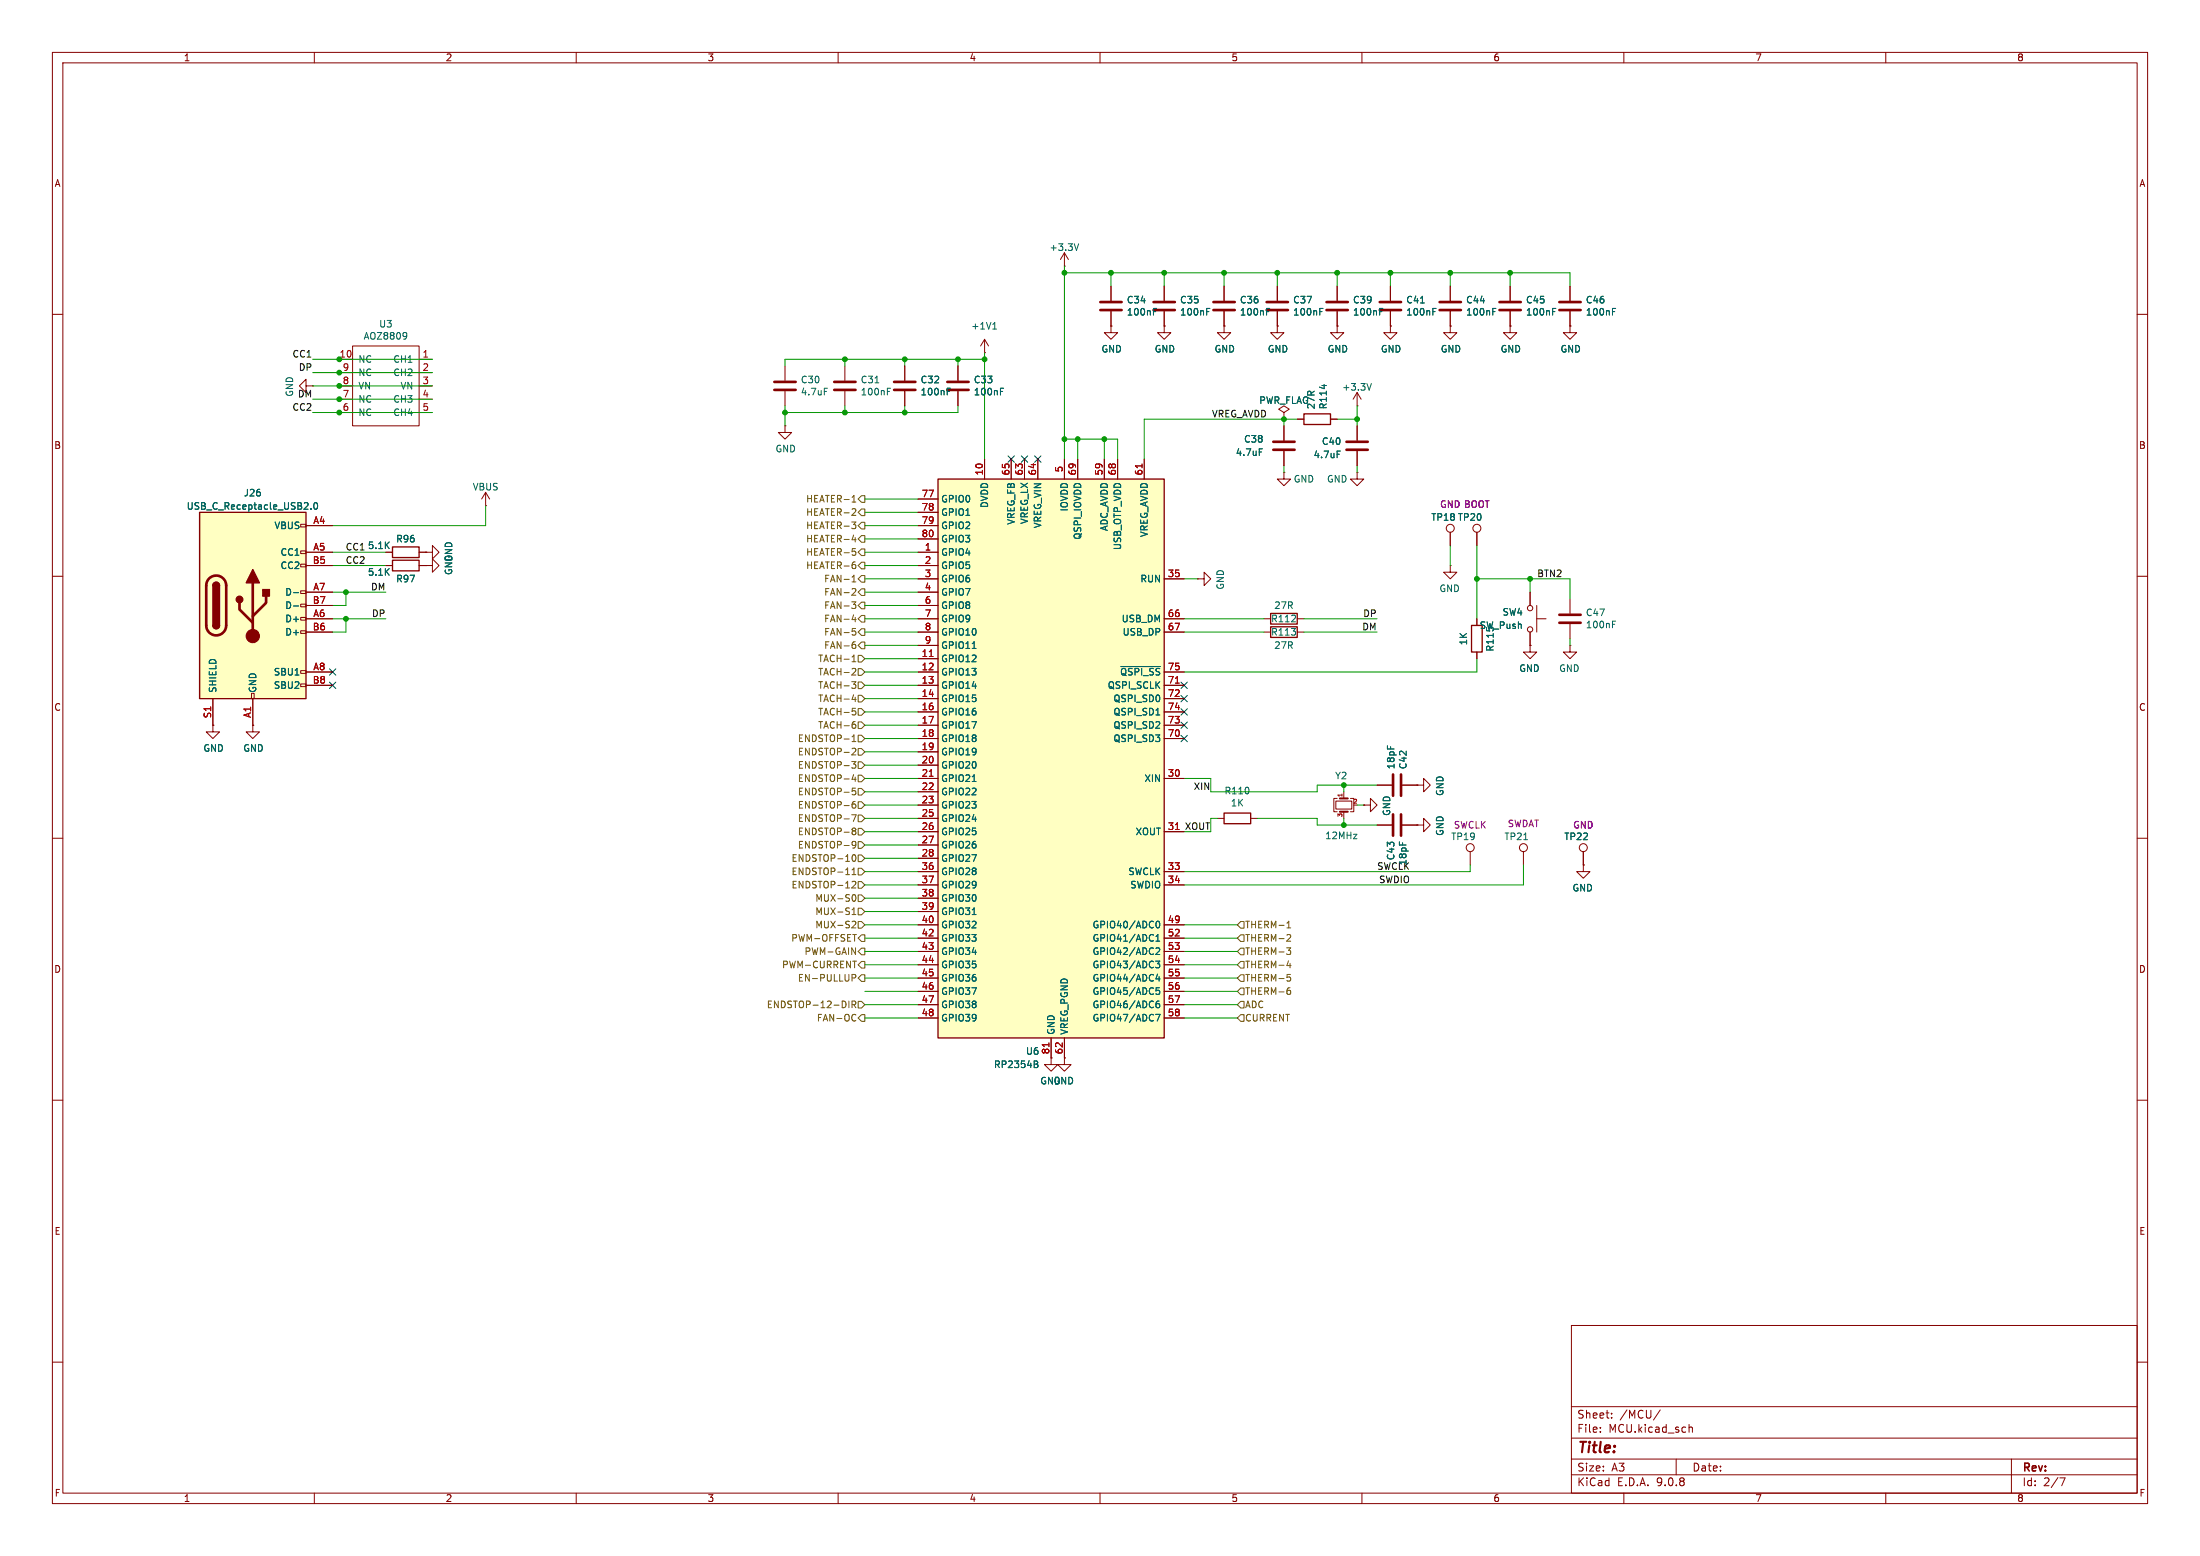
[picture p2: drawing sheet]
<svg xmlns="http://www.w3.org/2000/svg" width="420mm" height="297mm" viewBox="0 0 420 297" stroke-linecap="round" stroke-linejoin="round" font-family="sans-serif">
<g fill="none" stroke="#840000" stroke-width=".19">
<path d="M10 10h400v277h-400zM12 12h396v273h-396zM60 10v2M110 10v2M160 10v2M210 10v2M260 10v2M310 10v2M360 10v2M276.9 54.6v2.8M276.9 59.4v2.8M299.7 54.6v2.8"/>
<path d="M299.7 59.4v2.8M10 60h2M276.9 62.2v1.3h1.2l-1.2 1.3-1.3-1.3h1.3M276.9 62.2h.1M408 60h2M10 110h2M276.9 108v1.2h-1.3l1.3 1.3 1.2-1.3h-1.2M276.9 108h.1M276.9 101.6v2.5M281.9 101.6v2.5M281.9 118.1v1.3M292.1 113v2.6"/>
<path d="M293.4 118.1h1.7M293.4 115.6v5.1M408 110h2M40.6 138.4v1.3h1.3l-1.3 1.3-1.2-1.3h1.2M40.6 138.4h.1M48.3 138.4v1.3h1.2l-1.2 1.3-1.3-1.3h1.3M48.3 138.4h.1M281.9 124.5v1.2M292.1 120.7v2.5M10 160h2M232.4 156.2h1.3M238.8 156.2h1.2"/>
<path d="M408 160h2M10 210h2M408 210h2M300 253h108v32h-108zM10 260h2M300 278.5h108M300 274.5h108M300 268.5h108M305.5 273.2v.2M305.5 272.5v.1M307.7 270.5v.2M307.7 269.8v.1"/>
<path d="M316.9 269.1l-1.2 1.9M320 278.5v3M322.4 271.9v1.5M322.4 272.5l.3-.1 .3 .1 .1 .9M384 278.5v6.5M408 260h2M60 285v2M110 285v2M160 285v2M210 285v2M260 285v2M300 281.5h108"/>
<path d="M310 285v2M360 285v2M393.2 282.1h1l-.6 1.5"/>
<circle cx="276.9" cy="100.8" r=".76"/>
<circle cx="281.9" cy="100.8" r=".76"/>
<circle cx="292.1" cy="116.1" r=".51"/>
<circle cx="292.1" cy="120.1" r=".51"/>
</g>
<path d="M274.8 57.7h4.1M274.8 59.2h4.1M297.7 57.7h4.1M297.7 59.2h4.1" fill="none" stroke="#840000" stroke-width=".51"/>
<path d="M285 59.5h.4M285 58.9h.6M307.8 59.5h.5M307.8 58.9h.6" fill="none" stroke="#006464" stroke-width=".19"/>
<path d="M280.9 119.4h2.1v5.1h-2.1zM233.7 155.2h5.1v2h-5.1z" fill="none" stroke="#840000" stroke-width=".25"/>
<path d="M38.1 97.8h20.3v35.6h-20.3z" fill="#ffffc2"/>
<g fill="none" stroke="#840000" stroke-width=".19">
<path d="M203.2 50.8h.1M203.2 48.3l-.8 1.2M203.2 48.3l.8 1.2M203.2 48.3v2.5M212.1 54.6v2.8M212.1 59.4v2.8M222.2 54.6v2.8M222.2 59.4v2.8M64.8 71.1h2.5M64.8 73.7h2.5M64.8 76.2h2.5M64.8 78.7h2.5"/>
<path d="M64.8 68.6h2.5M67.3 66h12.7v15.3h-12.7zM80 71.1h2.5M80 73.7h2.5M80 76.2h2.5M80 78.7h2.5M80 68.6h2.5M172.7 69.9v2.7M172.7 74.7v2.8M182.9 69.9v2.7M182.9 74.7v2.8M188 67.3h.1"/>
<path d="M188 64.8l-.8 1.2M188 64.8l.7 1.2M188 64.8v2.5M212.1 62.2v1.3h1.3l-1.3 1.3-1.3-1.3h1.3M212.1 62.2h.1M222.2 62.2v1.3h1.3l-1.3 1.3-1.2-1.3h1.2M222.2 62.2h.1M245.1 78.7l-1-.6 1-.6 1 .6-1 .6v1.3M288.3 62.2v1.3h1.3l-1.3 1.3-1.3-1.3h1.3M288.3 62.2h.1M92.7 96.5h.1M92.7 94l-.8 1.3"/>
<path d="M92.7 94l.8 1.3M92.7 94v2.5M245.1 80h.1M245.1 90.2v1.2h-1.3l1.3 1.3 1.3-1.3h-1.3M245.1 90.2h.1M259.1 90.2v1.2h1.2l-1.2 1.3-1.3-1.3h1.3M259.1 90.2h.1M57.4 100.1h1v.5h-1zM57.4 105.2h1v.5h-1zM57.4 107.7h1v.5h-1zM57.4 112.8h1v.5h-1zM57.4 115.3h1v.5h-1z"/>
<path d="M57.4 117.9h1v.5h-1zM58.4 100.3h5.1M58.4 105.4h5.1M58.4 108h5.1M58.4 113h5.1M58.4 115.6h5.1M58.4 118.1h5.1M73.7 105.4h1.2M73.7 108h1.2M80 105.4h1.3M80 108h1.3M81.3 108h1.2v-1.3l1.3 1.3-1.3 1.2v-1.2"/>
<path d="M81.3 108h.1M81.3 105.4h1.2v-1.3l1.3 1.3-1.3 1.3v-1.3M81.3 105.4h.1M228.6 110.5h1.3v1.3l1.2-1.3-1.2-1.3v1.3M228.6 110.5h.1M40.6 133.4v5M48 132.3h.5v1.1h-.5zM48.3 133.4v5M57.4 120.4h1v.5h-1zM57.4 128h1v.5h-1zM57.4 130.6h1v.5h-1zM58.4 120.7h5.1"/>
<path d="M58.4 128.3h5.1M58.4 130.8h5.1M255 152.9h3.1v1.5h-3.1zM255.3 152.4h-.7v2.5h.7M256.5 151.1v1.3M256.5 154.9v1.3M257.8 152.4h.6v2.5h-.6M260.3 153.7h1.3v1.2l1.3-1.2-1.3-1.3v1.3M260.3 153.7h.1M262.9 149.9h2.8M267.7 149.9h2.8M270.5 149.9h1.3v1.2l1.2-1.2-1.2-1.3v1.3"/>
<path d="M270.5 149.9h.1M200.7 201.9v1.3h-1.3l1.3 1.3 1.2-1.3h-1.2M200.7 201.9h.1M203.2 201.9v1.3h-1.3l1.3 1.3 1.3-1.3h-1.3M203.2 201.9h.1"/>
</g>
<path d="M38.1 97.8h20.3v35.6h-20.3zM40.6 111.8a.64 .64 0 0 1 .7-.7 .64 .64 0 0 1 .6 .7M40.6 119.4a.64 .64 0 0 0 .7 .6 .64 .64 0 0 0 .6-.6M74.9 106.9h5.1v2.1h-5.1zM74.9 104.4h5.1v2h-5.1z" fill="none" stroke="#840000" stroke-width=".25"/>
<g fill="none" stroke="#840000" stroke-width=".51">
<path d="M210.1 57.7h4M210.1 59.2h4M220.2 57.7h4.1M220.2 59.2h4.1M170.7 72.9h4.1M170.7 74.4h4.1M180.8 72.9h4.1M180.8 74.4h4.1M39.9 110.4a1.9 1.9 0 0 1 2.1-.4 1.9 1.9 0 0 1 1.2 1.8v7.6a1.91 1.91 0 0 1-1.9 1.9 1.91 1.91 0 0 1-1.9-1.9v-7.8l.1-.6zM45.7 115.1v1.2l2.6 2.6M48.3 111.3v10.1M50.8 113.8v1.3l-2.5 2.5"/>
<path d="M265.9 147.8v4.1M267.5 147.8v4.1"/>
</g>
<g fill="#840000" stroke="#840000" stroke-width=".25">
<path d="M40.6 111.8h1.3v7.6h-1.3z"/>
<path d="M40.8 111.3a.64 .64 0 0 1 .7-.1 .64 .64 0 0 1 .4 .6h-1.3z"/>
<path d="M40.6 119.4h1.3a.64 .64 0 0 1-.6 .6 .64 .64 0 0 1-.7-.6z"/>
<path d="M48.3 108.7l1.2 2.6h-2.5z"/>
<path d="M50.2 112.5h1.2v1.3h-1.2z"/>
<circle cx="45.7" cy="114.4" r=".63"/>
</g>
<circle cx="48.3" cy="121.4" r="1.27" fill="#840000" stroke="#840000" stroke-width=".19"/>
<g fill="none" stroke="#006464" stroke-width=".19">
<path d="M205.9 46.5l-.4 1.3M220.2 59.5h.4M220.2 58.9h.6M230.4 59.5h.4M230.4 58.9h.6M77.4 63.5l.3 .2a.94 .94 0 0 1-.3 1M77.7 64l-.3 .3M180.8 74.7h.5M180.8 74.1h.6M189.5 62.8h.8M189.7 61.8l.2-.3v1.3M191 74.7h.4"/>
<path d="M191 74.1h.6M59.4 97.1v.1M60.1 96l.1-.1a.68 .68 0 0 1 .4 .7 .68 .68 0 0 1-.4 .6 .84 .84 0 0 1-.1-1.2zM56 113.1h1M56 115.7h1"/>
</g>
<path d="M255.8 152.4h1.5M255.8 154.9h1.5" fill="none" stroke="#840000" stroke-width=".38"/>
<path d="M179.1 91.4h43.1v106.7h-43.1z" fill="#ffffc2"/>
<path d="M248.9 79h5.1v2h-5.1zM179.1 91.4h43.1v106.7h-43.1zM242.6 119.6h5v2.1h-5zM242.6 117.1h5v2h-5z" fill="none" stroke="#840000" stroke-width=".25"/>
<g fill="none" stroke="#840000" stroke-width=".19">
<path d="M212.1 54.6v2.8M212.1 59.4v2.8M222.2 54.6v2.8M222.2 59.4v2.8M233.7 54.6v2.8M233.7 59.4v2.8M243.8 54.6v2.8M243.8 59.4v2.8M255.3 54.6v2.8M255.3 59.4v2.8M265.4 54.6v2.8M265.4 59.4v2.8"/>
<path d="M276.9 54.6v2.8M276.9 59.4v2.8M288.3 54.6v2.8M288.3 59.4v2.8M299.7 54.6v2.8M299.7 59.4v2.8M58.4 73.7v-1.3l-1.3 1.3 1.3 1.2v-1.2h1.3M59.7 73.7h.1M149.9 69.9v2.7M149.9 74.7v2.8M161.3 69.9v2.7M161.3 74.7v2.8"/>
<path d="M172.7 69.9v2.7M172.7 74.7v2.8M182.9 69.9v2.7M182.9 74.7v2.8M212.1 62.2h.1M222.2 62.2h.1M233.7 62.2v1.3h1.2l-1.2 1.3-1.3-1.3h1.3M233.7 62.2h.1M243.8 62.2v1.3h1.3l-1.3 1.3-1.2-1.3h1.2M243.8 62.2h.1M255.3 62.2v1.3h1.2l-1.2 1.3-1.3-1.3h1.3M255.3 62.2h.1"/>
<path d="M259.1 77.5h.1M259.1 74.9l.7 1.3M259.1 74.9l-.8 1.3M259.1 74.9v2.6M265.4 62.2v1.3h1.3l-1.3 1.3-1.2-1.3h1.2M265.4 62.2h.1M276.9 62.2h.1M288.3 62.2h.1M299.7 62.2v1.3h1.3l-1.3 1.3-1.3-1.3h1.3M299.7 62.2h.1M149.9 81.3v1.3h1.2l-1.2 1.2-1.3-1.2h1.3M149.9 81.3h.1"/>
<path d="M175.3 95.3h3.8M175.3 97.8h3.8M188 87.6v3.8M193 87.6v3.8M195.6 87.6v3.8M198.1 87.6v3.8M203.2 87.6v3.8M205.7 87.6v3.8M210.8 87.6v3.8M213.4 87.6v3.8M218.4 87.6v3.8M245.1 80h.1"/>
<path d="M245.1 81.3v2.8M245.1 86.1v2.8M247.6 80h1.3M254 80h1.3M259.1 81.3v2.8M259.1 86.1v2.8M58.4 118.1h5.1M58.4 100.3h5.1M58.4 105.4h5.1M58.4 108h5.1M58.4 113h5.1M58.4 115.6h5.1"/>
<path d="M73.7 105.4h1.2M73.7 108h1.2M80 105.4h1.3M80 108h1.3M81.3 105.4h.1M81.3 108h.1M175.3 110.5h3.8M175.3 118.1h3.8M175.3 100.3h3.8M175.3 102.9h3.8M175.3 105.4h3.8M175.3 108h3.8"/>
<path d="M175.3 113h3.8M175.3 115.6h3.8M222.2 110.5h3.9M222.2 118.1h3.9M241.3 118.1h1.3M247.6 118.1h1.3M276.9 101.6v2.5M281.9 101.6v2.5M281.9 118.1v1.3M292.1 113v2.6M299.7 114.3v2.8M299.7 119.1v2.8"/>
<path d="M40.6 138.4h.1M40.6 133.4v5M48.3 138.4h.1M48.3 133.4v5M58.4 120.7h5.1M58.4 128.3h5.1M58.4 130.8h5.1M175.3 120.7h3.8M175.3 128.3h3.8M175.3 130.8h3.8M175.3 133.4h3.8M175.3 135.9h3.8"/>
<path d="M175.3 138.4h3.8M175.3 123.2h3.8M175.3 125.7h3.8M222.2 120.7h3.9M222.2 128.3h3.9M222.2 130.8h3.9M222.2 133.4h3.9M222.2 135.9h3.9M222.2 138.4h3.9M241.3 120.7h1.3M247.6 120.7h1.3M281.9 124.5v1.2"/>
<path d="M292.1 123.2v1.3h-1.3l1.3 1.2 1.3-1.2h-1.3M292.1 123.2h.1M292.1 120.7v2.5M299.7 123.2v1.3h-1.3l1.3 1.2 1.3-1.2h-1.3M299.7 123.2h.1M175.3 141h3.8M175.3 148.6h3.8M175.3 158.8h3.8M175.3 143.5h3.8M175.3 146.1h3.8M175.3 151.1h3.8M175.3 153.7h3.8"/>
<path d="M175.3 156.2h3.8M222.2 141h3.9M222.2 148.6h3.9M222.2 158.8h3.9M260.3 153.7h.1M262.9 157.5h2.8M262.9 149.9h2.8M267.7 157.5h2.8M267.7 149.9h2.8M270.5 157.5h1.3v1.3l1.2-1.3-1.2-1.3v1.3M270.5 157.5h.1M270.5 149.9h.1"/>
<path d="M175.3 176.5h3.8M175.3 179.1h3.8M175.3 171.5h3.8M175.3 174h3.8M175.3 166.4h3.8M175.3 168.9h3.8M175.3 161.3h3.8M175.3 163.8h3.8M222.2 176.5h3.9M222.2 179.1h3.9M222.2 166.4h3.9M222.2 168.9h3.9"/>
<path d="M280.7 162.6v2.5M290.8 162.6v2.5M302.3 165.1v1.3h-1.3l1.3 1.2 1.2-1.2h-1.2M302.3 165.1h.1M302.3 162.6v2.5M175.3 181.6h3.8M175.3 184.2h3.8M175.3 186.7h3.8M175.3 189.2h3.8M175.3 191.8h3.8M175.3 194.3h3.8M200.7 198.1v3.8"/>
<path d="M203.2 198.1v3.8M222.2 181.6h3.9M222.2 184.2h3.9M222.2 186.7h3.9M222.2 189.2h3.9M222.2 191.8h3.9M222.2 194.3h3.9M200.7 201.9h.1M203.2 201.9h.1"/>
<circle cx="280.7" cy="161.8" r=".76"/>
<circle cx="290.8" cy="161.8" r=".76"/>
<circle cx="302.3" cy="161.8" r=".76"/>
</g>
<g fill="none" stroke="#006464" stroke-width=".19">
<path d="M220.2 59.5h.4M220.2 58.9h.6M230.4 59.5h.4M230.4 58.9h.6M241.8 59.5h.4M241.8 58.9h.6M252 59.5h.4M252 58.9h.6M263.4 59.5h.4M263.4 58.9h.6M271.2 57.8h.7M273.5 59.5h.5"/>
<path d="M273.5 58.9h.6M285 59.5h.4M285 58.9h.6M296.4 59.5h.4M296.4 58.9h.6M307.8 59.5h.5M307.8 58.9h.6M157.4 74.1h.6M167 73.1h.8M169.4 74.1h.6M169.4 74.7h.4M180.8 74.1h.6"/>
<path d="M180.8 74.7h.5M191 74.1h.6M191 74.7h.4M252.8 73.4v.8M261.8 73.2l-.4 1.3M59.4 97.1v.1M60.1 96l.1-.1a.68 .68 0 0 1 .4 .7 .68 .68 0 0 1-.4 .6 .84 .84 0 0 1-.1-1.2zM240.4 85.7h.6M255.3 86.1h.6M56 113.1h1M56 115.7h1M307.8 119.2h.5"/>
<path d="M307.8 118.6h.6M185.6 123.8h.7M214 127.2h7.5M220.7 136.5h.7M185.6 149.2h.7M185.6 174.6h.7M220.7 179.6h.7M220.7 178.7l.3-.3v1.2M220.8 176l.2-.2a.68 .68 0 0 1 .4 .7 .68 .68 0 0 1-.4 .6l-.3-.5zM290.9 160.3h.7M220.6 183.5h.8l-.4 .4 .3 .2v.5l-.1 .1-.6-.1M220.6 193.6h.9l-.6 1.3"/>
<path d="M220.7 181l.5-.1 .2 .4-.8 .9h.8M221 185.9l-.3 .9h.8M221.3 191.1h-.4a.86 .86 0 0 0 0 1.2l.4-.1 .1-.4-.2-.2h-.4l-.1 .2M221.3 186.4v.9M221.3 188.5h-.6v.6l.2-.1 .4 .1 .1 .2-.1 .4-.1 .1-.5-.1M197.4 202.5l.6 .1 .1 .3-.2 .2M197.4 203.1h.5M197.9 203.1l.3 .3-.1 .3-.7 .1"/>
</g>
<path d="M218 88.6v.7M177.4 125.3h.7M224.4 130.4h.7M177.4 148.2h.7M224.4 158.3h.7M200.2 199.1v.7" fill="none" stroke="#a90000" stroke-width=".19"/>
<g fill="none" stroke="#840000" stroke-width=".51">
<path d="M231.6 57.7h4.1M231.6 59.2h4.1M241.8 57.7h4.1M241.8 59.2h4.1M253.2 57.7h4.1M253.2 59.2h4.1M263.4 57.7h4.1M263.4 59.2h4.1M286.3 57.7h4M286.3 59.2h4M147.8 72.9h4.1M147.8 74.4h4.1"/>
<path d="M159.3 72.9h4M159.3 74.4h4M243.1 84.3h4M243.1 85.9h4M257 84.3h4.1M257 85.9h4.1M297.7 117.3h4.1M297.7 118.9h4.1M265.9 155.4v4.1M267.5 155.4v4.1"/>
</g>
<g fill="none" stroke="#725600" stroke-width=".19">
<path d="M162.6 99.6h.8l-.4 .5 .3 .1 .1 .5-.3 .2h-.3M162.7 95.8h.7M162.8 94.9l.2-.3v1.2M162.8 97.1l.5 .1 .1 .3-.8 .9h.8M164.5 99.7h.6v1.3h-.6l-.7-.7zM164.5 94.6h.6v1.3h-.6l-.7-.6zM164.5 97.2h.6v1.2h-.6l-.7-.6zM162.6 114.9h.8l-.4 .5 .3 .1 .1 .4-.3 .2h-.3M162.7 110.2l.3-.4v1.3M162.7 111.1h.7M162.7 103h.7M162.7 104.7h.6"/>
<path d="M162.7 120h.6M162.8 105.2h.3l.3 .2-.1 .5-.5 .1M162.8 112.3l.5 .1 .1 .3-.8 .9h.8M162.9 107.7h.2l.3 .3-.1 .4-.4 .1M163 117.4l-.3 .9h.7M163 107.3h.3M163.3 102.6v.8M163.3 117.8v.9M164.5 109.9h.6v1.2h-.6l-.7-.6zM164.5 102.2h.6v1.3h-.6l-.7-.6zM164.5 104.8h.6v1.2h-.6l-.7-.6zM164.5 107.3h.6v1.3h-.6l-.7-.6z"/>
<path d="M164.5 112.4h.6v1.3h-.6l-.7-.7zM164.5 114.9h.6v1.3h-.6l-.7-.6zM164.5 117.5h.6v1.2h-.6l-.7-.6zM162.6 130.1h.8l-.4 .5 .3 .1 .1 .4-.3 .3h-.3M162.7 133.5h.7M162.7 125.4l.3-.4v1.3M162.7 126.3h.7M162.7 135.2h.6M162.8 123h.3l.3 .2-.1 .5h-.5M162.8 135.7h.3l.3 .2-.1 .5-.5 .1M162.8 120.4h.3l.3 .3-.1 .4-.5 .1M162.8 127.6h.5l.1 .3-.8 .9h.8"/>
<path d="M162.9 138.2h.2l.3 .3-.1 .4-.4 .1M163 137.7h.3M163.3 133.1v.8M163.3 122.5l-.5 .1M163.8 132.7h.7l.6 .7-.6 .6h-.7zM163.8 135.3h.7l.6 .6-.6 .6h-.7zM163.8 137.8h.7l.6 .6-.6 .7h-.7zM163.8 125.1h.7l.6 .6-.6 .7h-.7zM163.8 130.2h.7l.6 .6-.6 .6h-.7zM163.8 127.6h.7l.6 .7-.6 .6h-.7zM164.5 122.6h.6v1.2h-.6l-.7-.6zM164.5 120h.6v1.3h-.6l-.7-.6z"/>
<path d="M162.6 145.4h.8l-.4 .4 .3 .2 .1 .4-.3 .2h-.3M162.6 155.5h.8l-.5 1.3M162.7 140.6l.3-.3v1.2M162.7 141.5h.7M162.7 150.4h.6M162.8 153.5h.3l.3 .2-.1 .5h-.5M162.8 158.1h.3l.2 .1 .1 .2-.3 .2M162.8 158.5l.1 .1M162.8 142.8l.5 .1 .1 .3-.8 .9h.8M162.8 150.9h.3l.3 .3-.1 .4-.5 .1M162.9 158.6h.2M162.9 158.6l-.1 .1"/>
<path d="M163 147.8l-.3 .9h.7M163.1 158.6l.3 .2-.1 .4-.2 .1h-.3M163.3 148.3v.9M163.3 153l-.5 .1M163.8 155.6h.7l.6 .6-.6 .6h-.7zM163.8 153h.7l.6 .7-.6 .6h-.7zM163.8 158.1h.7l.6 .7-.6 .6h-.7zM163.8 142.9h.7l.6 .6-.6 .6h-.7zM163.8 140.3h.7l.6 .7-.6 .6h-.7zM163.8 145.4h.7l.6 .7-.6 .6h-.7zM163.8 150.5h.7l.6 .6-.6 .7h-.7zM163.8 148h.7l.6 .6-.6 .6h-.7z"/>
<path d="M162.7 163.6l.3-.5a.68 .68 0 0 1 .4 .7 .68 .68 0 0 1-.4 .6l-.3-.5M162.7 168.3l.4-.1 .3 .4-.8 .9h.8M162.7 174.6h.7M162.7 166l.3-.3v1.2M162.7 173.7l.3-.4v1.3M162.7 166.9h.7M162.7 175.9l.4-.1 .3 .4-.8 .9h.8M162.7 171l.3-.2a.68 .68 0 0 1 .4 .6 .68 .68 0 0 1-.4 .6l-.3-.2M162.8 178.4h.7M162.8 160.7l.3-.1 .3 .2a.84 .84 0 0 1-.4 1.1h-.2M163.4 161.1l-.3 .3-.3-.1M163.8 170.8h.7l.6 .7-.6 .6h-.7z"/>
<path d="M163.8 175.9h.7l.6 .6-.6 .7h-.7zM163.8 173.4h.7l.6 .6-.6 .6h-.7zM163.8 163.2h.7l.6 .6-.6 .7h-.7zM163.8 160.7h.7l.6 .6-.6 .6h-.7zM163.8 168.3h.7l.6 .6-.6 .6h-.7zM163.8 165.7h.7l.6 .7-.6 .6h-.7zM164.5 178.4h.6v1.3h-.6l-.7-.6zM236.2 179.1l.7-.7h.6v1.3h-.6zM236.9 175.9h.6v1.3h-.6l-.7-.7zM245.7 177.1h.7M245.7 176.2l.3-.4v1.3M245.9 178.4h.4l.1 .3-.8 .9h.8"/>
<path d="M162.1 191.1v1.2M162.6 180.9l.7 1.3v-1.3M162.7 186h.4l.3 .2-.1 .4-.6 .1M162.7 191.7h.6l.1-.2-.1-.3-.6-.1v1.2M162.8 183.5h.7M163 191.7l.4 .6M163.1 193.6l.3 .1M163.4 194.8l-.3 .1M163.8 191.1h.7l.6 .7-.6 .6h-.7zM164.5 181h.6v1.2h-.6l-.7-.6zM164.5 183.5h.6v1.3h-.6l-.7-.6zM164.5 186.1h.6v1.2h-.6l-.7-.6z"/>
<path d="M164.5 193.7h.6v1.2h-.6l-.7-.6zM236.2 191.8l.7-.7h.6v1.3h-.6zM236.2 184.2l.7-.7h.6v1.3h-.6zM236.2 181.6l.7-.6h.6v1.2h-.6zM236.2 194.3l.7-.6h.6v1.2h-.6zM236.9 186.1h.6v1.2h-.6l-.7-.6zM236.9 188.6h.6v1.3h-.6l-.7-.7zM245.6 180.9h.8l-.4 .5 .3 .1 .1 .4-.2 .3h-.4M245.7 184.3h.8M245.7 186h.6M245.9 186.5h.3l.2 .2-.1 .4-.4 .2M245.9 189h.3l.2 .3-.1 .4-.4 .1"/>
<path d="M246.3 183.9v.8M246.3 188.5l-.4 .1"/>
</g>
<g fill="none" stroke="#009600" stroke-width=".19">
<path d="M203.2 52.1h96.5v2.5M203.2 50.8v36.8M212.1 52.1v2.5M222.2 52.1v2.5M233.7 52.1v2.5M243.8 52.1v2.5M255.3 52.1v2.5M265.4 52.1v2.5M276.9 52.1v2.5M288.3 52.1v2.5M59.7 73.7h22.8M59.7 78.7h22.8"/>
<path d="M59.7 76.2h22.8M59.7 71.1h22.8M59.7 68.6h22.8M149.9 77.5v3.8M161.3 68.6v1.3M161.3 77.5v1.2M172.7 68.6v1.3M172.7 77.5v1.2M182.9 77.5v1.2h-33M182.9 68.6v1.3M188 68.6h-38.1v1.3M188 67.3v20.3"/>
<path d="M259.1 77.5v3.8M92.7 96.5v3.8h-29.2M165.1 95.3h10.2M165.1 97.8h10.2M203.2 83.8h10.2v3.8M205.7 83.8v3.8M210.8 83.8v3.8M245.1 80v1.3M245.1 88.9v1.3M247.6 80h-29.2v7.6M255.3 80h3.8M259.1 88.9v1.3"/>
<path d="M63.5 118.1h10.2M63.5 113h10.2M63.5 105.4h10.2M63.5 108h10.2M66 113v2.6h-2.5M66 118.1v2.6h-2.5M165.1 118.1h10.2M165.1 110.5h10.2M165.1 100.3h10.2M165.1 113h10.2M165.1 105.4h10.2M165.1 108h10.2"/>
<path d="M165.1 115.6h10.2M165.1 102.9h10.2M226.1 118.1h15.2M226.1 110.5h2.5M248.9 118.1h14M276.9 104.1v3.9M281.9 110.5h17.8v3.8M281.9 104.1v14M292.1 110.5v2.5M165.1 135.9h10.2M165.1 138.4h10.2M165.1 120.7h10.2"/>
<path d="M165.1 128.3h10.2M165.1 133.4h10.2M165.1 130.8h10.2M165.1 125.7h10.2M165.1 123.2h10.2M226.1 120.7h15.2M248.9 120.7h14M281.9 125.7v2.6h-55.8M299.7 121.9v1.3M165.1 148.6h10.2M165.1 156.2h10.2M165.1 153.7h10.2"/>
<path d="M165.1 158.8h10.2M165.1 146.1h10.2M165.1 141h10.2M165.1 143.5h10.2M165.1 151.1h10.2M226.1 148.6h5v2.5h20.4v-1.2h11.4M232.4 156.2h-1.3v2.6h-5M240 156.2h11.5v1.3h11.4M256.5 149.9v1.2M256.5 156.2v1.3M259.1 153.7h1.2M165.1 179.1h10.2"/>
<path d="M165.1 176.5h10.2M165.1 168.9h10.2M165.1 166.4h10.2M165.1 161.3h10.2M165.1 163.8h10.2M165.1 171.5h10.2M165.1 174h10.2M226.1 179.1h10.1M226.1 176.5h10.1M280.7 165.1v1.3h-54.6M290.8 165.1v3.8h-64.7M165.1 191.8h10.2"/>
<path d="M165.1 189.2h10.2M165.1 181.6h10.2M165.1 194.3h10.2M165.1 184.2h10.2M165.1 186.7h10.2M226.1 191.8h10.1M226.1 189.2h10.1M226.1 181.6h10.1M226.1 194.3h10.1M226.1 184.2h10.1M226.1 186.7h10.1"/>
</g>
<g fill="none" stroke="#000084" stroke-width=".19">
<path d="M192.4 87l1.2 1.2M193.6 87l-1.2 1.2M195 87l1.2 1.2M196.2 87l-1.2 1.2M197.5 87l1.2 1.2M198.7 87l-1.2 1.2M62.9 127.7l1.2 1.2M62.9 130.2l1.2 1.2M64.1 127.7l-1.2 1.2M64.1 130.2l-1.2 1.2M225.5 132.7l1.2 1.3M225.5 137.8l1.2 1.2"/>
<path d="M225.5 130.2l1.2 1.2M225.5 135.3l1.2 1.2M226.7 132.7l-1.2 1.3M226.7 137.8l-1.2 1.2M226.7 130.2l-1.2 1.2M226.7 135.3l-1.2 1.2M225.5 140.4l1.2 1.2M226.7 140.4l-1.2 1.2"/>
</g>
<g fill="#009600" stroke="#009600" stroke-width=".19">
<circle cx="161.3" cy="68.6" r=".46"/>
<circle cx="172.7" cy="68.6" r=".46"/>
<circle cx="182.9" cy="68.6" r=".46"/>
<circle cx="188" cy="68.6" r=".46"/>
<circle cx="149.9" cy="78.7" r=".46"/>
<circle cx="64.8" cy="68.6" r=".46"/>
<circle cx="64.8" cy="71.1" r=".46"/>
<circle cx="64.8" cy="73.7" r=".46"/>
<circle cx="66" cy="118.1" r=".46"/>
<circle cx="66" cy="113" r=".46"/>
<circle cx="64.8" cy="78.7" r=".46"/>
<circle cx="64.8" cy="76.2" r=".46"/>
<circle cx="161.3" cy="78.7" r=".46"/>
<circle cx="172.7" cy="78.7" r=".46"/>
<circle cx="203.2" cy="83.8" r=".46"/>
<circle cx="203.2" cy="52.1" r=".46"/>
<circle cx="212.1" cy="52.1" r=".46"/>
<circle cx="210.8" cy="83.8" r=".46"/>
<circle cx="205.7" cy="83.8" r=".46"/>
<circle cx="222.2" cy="52.1" r=".46"/>
<circle cx="265.4" cy="52.1" r=".46"/>
<circle cx="259.1" cy="80" r=".46"/>
<circle cx="292.1" cy="110.5" r=".46"/>
<circle cx="288.3" cy="52.1" r=".46"/>
<circle cx="281.9" cy="110.5" r=".46"/>
<circle cx="276.9" cy="52.1" r=".46"/>
<circle cx="256.5" cy="157.5" r=".46"/>
<circle cx="256.5" cy="149.9" r=".46"/>
<circle cx="243.8" cy="52.1" r=".46"/>
<circle cx="255.3" cy="52.1" r=".46"/>
<circle cx="245.1" cy="80" r=".46"/>
<circle cx="233.7" cy="52.1" r=".46"/>
</g>
<text font-size="2.8" fill="#840000" x="301" y="277.9">Title:</text>
<g font-size="2.1" fill="#840000">
<text x="301" y="273.7">File:</text>
<text x="301" y="271">Sheet:</text>
<text x="307.1" y="273.7">MCU.kicad_sch</text>
<text x="309.2" y="271">/MCU/</text>
<text x="301" y="281.1">Size:</text>
<text x="307.6" y="281.1">A3</text>
<text x="323" y="281.1">Date:</text>
<text x="386" y="281.3">Rev:</text>
<text x="301" y="283.9">KiCad</text>
<text x="308.7" y="283.9">E.D.A.</text>
<text x="316.3" y="283.9">9.0.8</text>
<text x="386" y="283.9">Id:</text>
<text x="390.1" y="283.9">2/7</text>
</g>
<g font-size="1.8" fill="#840000">
<text x="35" y="11.9">1</text>
<text x="85" y="11.9">2</text>
<text x="135" y="11.9">3</text>
<text x="185" y="11.9">4</text>
<text x="235" y="11.9">5</text>
<text x="285" y="11.9">6</text>
<text x="335" y="11.9">7</text>
<text x="385" y="11.9">8</text>
<text x="10.3" y="35.9">A</text>
<text x="408.3" y="35.9">A</text>
<text x="10.3" y="85.9">B</text>
<text x="408.2" y="85.9">B</text>
<text x="10.3" y="135.9">C</text>
<text x="408.2" y="135.9">C</text>
<text x="10.3" y="185.9">D</text>
<text x="408.2" y="185.9">D</text>
<text x="10.3" y="235.9">E</text>
<text x="408.3" y="235.9">E</text>
<text x="10.3" y="285.9">F</text>
<text x="35" y="286.9">1</text>
<text x="85" y="286.9">2</text>
<text x="135" y="286.9">3</text>
<text x="185" y="286.9">4</text>
<text x="235" y="286.9">5</text>
<text x="285" y="286.9">6</text>
<text x="335" y="286.9">7</text>
<text x="385" y="286.9">8</text>
<text x="408.3" y="285.9">F</text>
</g>
<g font-size="1.8" fill="#006464">
<text x="200.3" y="48.1">+3.3V</text>
<text x="215" y="58.1">C34</text>
<text x="225.2" y="58.1">C35</text>
<text x="236.6" y="58.1">C36</text>
<text x="246.8" y="58.1">C37</text>
<text x="258.2" y="58.1">C39</text>
<text x="268.4" y="58.1">C41</text>
<text x="279.8" y="58.1">C44</text>
<text x="291.2" y="58.1">C45</text>
<text x="302.7" y="58.1">C46</text>
<text x="69.3" y="65">AOZ8809</text>
<text x="72.3" y="62.7">U3</text>
<text x="185.3" y="63.1">+1V1</text>
<text x="215" y="60.4">100nF</text>
<text x="225.2" y="60.4">100nF</text>
<text x="236.6" y="60.4">100nF</text>
<text x="246.8" y="60.4">100nF</text>
<text x="258.2" y="60.4">100nF</text>
<text x="268.4" y="60.4">100nF</text>
<text x="279.8" y="60.4">100nF</text>
<text x="291.2" y="60.4">100nF</text>
<text x="302.7" y="60.4">100nF</text>
<text x="68.3" y="69.4">NC</text>
<text x="68.3" y="72">NC</text>
<text x="75" y="72">CH2</text>
<text x="75" y="69.4">CH1</text>
<text x="210.2" y="67.5">GND</text>
<text x="220.3" y="67.5">GND</text>
<text x="231.8" y="67.5">GND</text>
<text x="241.9" y="67.5">GND</text>
<text x="253.4" y="67.5">GND</text>
<text x="263.5" y="67.5">GND</text>
<text x="275" y="67.5">GND</text>
<text x="286.4" y="67.5">GND</text>
<text x="297.8" y="67.5">GND</text>
<text x="56.2" y="75.8" transform="rotate(-90 56.2 75.8)">GND</text>
<text x="68.3" y="74.5">VN</text>
<text x="68.3" y="77.1">NC</text>
<text x="75" y="77.1">CH3</text>
<text x="76.4" y="74.5">VN</text>
<text x="152.8" y="73.4">C30</text>
<text x="152.8" y="75.7">4.7uF</text>
<text x="164.2" y="75.7">100nF</text>
<text x="164.2" y="73.4">C31</text>
<text x="175.7" y="75.7">100nF</text>
<text x="175.7" y="73.4">C32</text>
<text x="185.8" y="75.7">100nF</text>
<text x="185.8" y="73.4">C33</text>
<text x="240.3" y="77.3">PWR_FLAG</text>
<text x="256.1" y="74.8">+3.3V</text>
<text x="68.3" y="79.6">NC</text>
<text x="75" y="79.6">CH4</text>
<text x="251.2" y="78.2" transform="rotate(-90 251.2 78.2)">27R</text>
<text x="253.5" y="78.2" transform="rotate(-90 253.5 78.2)">R114</text>
<text x="148" y="86.5">GND</text>
<text x="235.8" y="87.2">4.7uF</text>
<text x="237.4" y="84.7">C38</text>
<text x="250.7" y="87.7">4.7uF</text>
<text x="252.3" y="85.1">C40</text>
<text x="46.5" y="95">J26</text>
<text x="90.2" y="93.8">VBUS</text>
<text x="246.9" y="92.3">GND</text>
<text x="253.2" y="92.3">GND</text>
<text x="35.5" y="97.5">USB_C_Receptacle_USB2.0</text>
<text x="52.3" y="101.2">VBUS</text>
<text x="179.6" y="96.1">GPIO0</text>
<text x="179.6" y="98.7">GPIO1</text>
<text x="179.6" y="101.2">GPIO2</text>
<text x="188.8" y="97" transform="rotate(-90 188.8 97)">DVDD</text>
<text x="193.9" y="100.3" transform="rotate(-90 193.9 100.3)">VREG_FB</text>
<text x="196.4" y="100.1" transform="rotate(-90 196.4 100.1)">VREG_LX</text>
<text x="199" y="100.9" transform="rotate(-90 199 100.9)">VREG_VIN</text>
<text x="204.1" y="97.7" transform="rotate(-90 204.1 97.7)">IOVDD</text>
<text x="211.7" y="101.5" transform="rotate(-90 211.7 101.5)">ADC_AVDD</text>
<text x="273.1" y="99.6">TP18 TP20</text>
<text x="53.5" y="106.3">CC1</text>
<text x="70.1" y="105">5.1K</text>
<text x="75.5" y="103.7">R96</text>
<text x="86.5" y="107.3" transform="rotate(-90 86.5 107.3)">GND</text>
<text x="179.6" y="103.7">GPIO3</text>
<text x="179.6" y="106.3">GPIO4</text>
<text x="206.6" y="103.1" transform="rotate(-90 206.6 103.1)">QSPI_IOVDD</text>
<text x="214.2" y="105.1" transform="rotate(-90 214.2 105.1)">USB_OTP_VDD</text>
<text x="219.3" y="102.6" transform="rotate(-90 219.3 102.6)">VREG_AVDD</text>
<text x="53.5" y="108.8">CC2</text>
<text x="54.4" y="113.9">D-</text>
<text x="70.1" y="110.1">5.1K</text>
<text x="75.5" y="111.4">R97</text>
<text x="86.5" y="109.9" transform="rotate(-90 86.5 109.9)">GND</text>
<text x="179.6" y="108.8">GPIO5</text>
<text x="179.6" y="111.4">GPIO6</text>
<text x="179.6" y="113.9">GPIO7</text>
<text x="217.6" y="111.4">RUN</text>
<text x="233.9" y="112.7" transform="rotate(-90 233.9 112.7)">GND</text>
<text x="274.7" y="113.2">GND</text>
<text x="54.4" y="116.4">D-</text>
<text x="54.4" y="119">D+</text>
<text x="179.6" y="116.4">GPIO8</text>
<text x="179.6" y="119">GPIO9</text>
<text x="214" y="119">USB_DM</text>
<text x="242.6" y="119">R112</text>
<text x="243.2" y="116.4">27R</text>
<text x="286.7" y="117.7">SW4</text>
<text x="302.7" y="117.8">C47</text>
<text x="54.4" y="121.5">D+</text>
<text x="179.6" y="121.5">GPIO10</text>
<text x="179.6" y="124.1">GPIO11</text>
<text x="214.2" y="121.5">USB_DP</text>
<text x="242.6" y="121.5">R113</text>
<text x="243.2" y="124.1">27R</text>
<text x="280.3" y="123.3" transform="rotate(-90 280.3 123.3)">1K</text>
<text x="282.4" y="120.2">SW_Push</text>
<text x="285.3" y="124.5" transform="rotate(-90 285.3 124.5)">R115</text>
<text x="302.7" y="120.1">100nF</text>
<text x="52.2" y="129.1">SBU1</text>
<text x="52.2" y="131.7">SBU2</text>
<text x="179.6" y="126.6">GPIO12</text>
<text x="179.6" y="129.1">GPIO13</text>
<text x="179.6" y="131.7">GPIO14</text>
<text x="211.4" y="131.7">QSPI_SCLK</text>
<text x="213.7" y="129.1">~{QSPI_SS}</text>
<text x="289.9" y="128.4">GND</text>
<text x="297.6" y="128.4">GND</text>
<text x="41.5" y="132.3" transform="rotate(-90 41.5 132.3)">SHIELD</text>
<text x="49.1" y="132.3" transform="rotate(-90 49.1 132.3)">GND</text>
<text x="179.6" y="134.2">GPIO15</text>
<text x="179.6" y="136.8">GPIO16</text>
<text x="212.5" y="134.2">QSPI_SD0</text>
<text x="212.5" y="136.8">QSPI_SD1</text>
<text x="38.7" y="143.7">GND</text>
<text x="46.4" y="143.7">GND</text>
<text x="179.6" y="139.3">GPIO17</text>
<text x="179.6" y="141.8">GPIO18</text>
<text x="212.5" y="139.3">QSPI_SD2</text>
<text x="212.5" y="141.8">QSPI_SD3</text>
<text x="179.6" y="144.4">GPIO19</text>
<text x="179.6" y="146.9">GPIO20</text>
<text x="179.6" y="149.5">GPIO21</text>
<text x="218.4" y="149.5">XIN</text>
<text x="254.8" y="148.9">Y2</text>
<text x="266.4" y="146.9" transform="rotate(-90 266.4 146.9)">18pF</text>
<text x="268.7" y="146.9" transform="rotate(-90 268.7 146.9)">C42</text>
<text x="179.6" y="152">GPIO22</text>
<text x="179.6" y="154.5">GPIO23</text>
<text x="233.7" y="151.8">R110</text>
<text x="234.9" y="154.1">1K</text>
<text x="265.6" y="155.8" transform="rotate(-90 265.6 155.8)">GND</text>
<text x="275.8" y="152" transform="rotate(-90 275.8 152)">GND</text>
<text x="179.6" y="157.1">GPIO24</text>
<text x="179.6" y="159.6">GPIO25</text>
<text x="216.7" y="159.6">XOUT</text>
<text x="252.9" y="160.4">12MHz</text>
<text x="275.8" y="159.6" transform="rotate(-90 275.8 159.6)">GND</text>
<text x="276.9" y="160.6">TP19</text>
<text x="287.1" y="160.6">TP21</text>
<text x="298.5" y="160.6">TP22</text>
<text x="179.6" y="162.2">GPIO26</text>
<text x="179.6" y="164.7">GPIO27</text>
<text x="179.6" y="167.2">GPIO28</text>
<text x="215.3" y="167.2">SWCLK</text>
<text x="266.4" y="164.3" transform="rotate(-90 266.4 164.3)">C43</text>
<text x="268.7" y="165.3" transform="rotate(-90 268.7 165.3)">18pF</text>
<text x="179.6" y="172.3">GPIO30</text>
<text x="179.6" y="169.8">GPIO29</text>
<text x="215.7" y="169.8">SWDIO</text>
<text x="300.1" y="170.4">GND</text>
<text x="179.6" y="174.9">GPIO31</text>
<text x="179.6" y="177.4">GPIO32</text>
<text x="179.6" y="179.9">GPIO33</text>
<text x="208.5" y="177.4">GPIO40/ADC0</text>
<text x="208.5" y="179.9">GPIO41/ADC1</text>
<text x="179.6" y="182.5">GPIO34</text>
<text x="179.6" y="185">GPIO35</text>
<text x="208.5" y="182.5">GPIO42/ADC2</text>
<text x="208.5" y="185">GPIO43/ADC3</text>
<text x="179.6" y="187.6">GPIO36</text>
<text x="179.6" y="190.1">GPIO37</text>
<text x="208.5" y="187.6">GPIO44/ADC4</text>
<text x="208.5" y="190.1">GPIO45/ADC5</text>
<text x="179.6" y="192.6">GPIO38</text>
<text x="179.6" y="195.2">GPIO39</text>
<text x="201.5" y="197.6" transform="rotate(-90 201.5 197.6)">GND</text>
<text x="204.1" y="197.6" transform="rotate(-90 204.1 197.6)">VREG_PGND</text>
<text x="208.5" y="192.6">GPIO46/ADC6</text>
<text x="208.5" y="195.2">GPIO47/ADC7</text>
<text x="195.8" y="201.5">U6</text>
<text x="189.7" y="204.1">RP2354B</text>
<text x="198.5" y="207.2">GND</text>
<text x="201" y="207.2">GND</text>
</g>
<g font-size="1.8" fill="#0f0f0f">
<text x="55.7" y="68.3">CC1</text>
<text x="56.9" y="70.9">DP</text>
<text x="56.8" y="75.9">DM</text>
<text x="55.7" y="78.5">CC2</text>
<text x="231.3" y="79.7">VREG_AVDD</text>
<text x="65.9" y="107.7">CC2</text>
<text x="65.9" y="105.1">CC1</text>
<text x="70.7" y="112.8">DM</text>
<text x="293.4" y="110.2">BTN2</text>
<text x="70.9" y="117.8">DP</text>
<text x="260.1" y="117.8">DP</text>
<text x="260" y="120.4">DM</text>
<text x="227.8" y="150.9">XIN</text>
<text x="226.1" y="158.5">XOUT</text>
<text x="262.8" y="166.1">SWCLK</text>
<text x="263.2" y="168.6">SWDIO</text>
</g>
<g font-size="1.8" fill="#a90000">
<text x="64.7" y="68.3">10</text>
<text x="65.3" y="70.9">9</text>
<text x="80.6" y="70.9">2</text>
<text x="80.6" y="68.3">1</text>
<text x="65.3" y="73.4">8</text>
<text x="65.3" y="75.9">7</text>
<text x="80.6" y="73.4">3</text>
<text x="80.6" y="75.9">4</text>
<text x="65.3" y="78.5">6</text>
<text x="80.6" y="78.5">5</text>
<text x="175.9" y="95">77</text>
<text x="187.7" y="90.8" transform="rotate(-90 187.7 90.8)">10</text>
<text x="192.8" y="90.8" transform="rotate(-90 192.8 90.8)">65</text>
<text x="195.3" y="90.8" transform="rotate(-90 195.3 90.8)">63</text>
<text x="197.9" y="90.8" transform="rotate(-90 197.9 90.8)">64</text>
<text x="202.9" y="90.2" transform="rotate(-90 202.9 90.2)">5</text>
<text x="205.5" y="90.8" transform="rotate(-90 205.5 90.8)">69</text>
<text x="210.6" y="90.8" transform="rotate(-90 210.6 90.8)">59</text>
<text x="213.1" y="90.8" transform="rotate(-90 213.1 90.8)">68</text>
<text x="218.2" y="90.8" transform="rotate(-90 218.2 90.8)">61</text>
<text x="59.7" y="100.1">A4</text>
<text x="175.9" y="97.5">78</text>
<text x="175.9" y="100.1">79</text>
<text x="59.6" y="107.7">B5</text>
<text x="59.7" y="105.2">A5</text>
<text x="175.9" y="102.6">80</text>
<text x="176.5" y="105.2">1</text>
<text x="176.5" y="107.7">2</text>
<text x="59.7" y="112.8">A7</text>
<text x="176.5" y="110.2">3</text>
<text x="176.5" y="112.8">4</text>
<text x="222.8" y="110.2">35</text>
<text x="59.6" y="115.3">B7</text>
<text x="59.7" y="117.9">A6</text>
<text x="176.5" y="115.3">6</text>
<text x="176.5" y="117.9">7</text>
<text x="222.8" y="117.9">66</text>
<text x="59.6" y="120.4">B6</text>
<text x="175.9" y="125.5">11</text>
<text x="176.5" y="120.4">8</text>
<text x="176.5" y="122.9">9</text>
<text x="222.8" y="120.4">67</text>
<text x="59.6" y="130.6">B8</text>
<text x="59.7" y="128">A8</text>
<text x="175.9" y="128">12</text>
<text x="175.9" y="130.6">13</text>
<text x="222.8" y="128">75</text>
<text x="222.8" y="130.6">71</text>
<text x="40.4" y="137.2" transform="rotate(-90 40.4 137.2)">S1</text>
<text x="48" y="137.1" transform="rotate(-90 48 137.1)">A1</text>
<text x="175.9" y="133.1">14</text>
<text x="175.9" y="135.6">16</text>
<text x="222.8" y="133.1">72</text>
<text x="222.8" y="135.6">74</text>
<text x="175.9" y="138.2">17</text>
<text x="175.9" y="140.7">18</text>
<text x="175.9" y="143.3">19</text>
<text x="222.8" y="138.2">73</text>
<text x="222.8" y="140.7">70</text>
<text x="175.9" y="145.8">20</text>
<text x="175.9" y="148.3">21</text>
<text x="222.8" y="148.3">30</text>
<text x="175.9" y="150.9">22</text>
<text x="175.9" y="153.4">23</text>
<text x="175.9" y="156">25</text>
<text x="175.9" y="158.5">26</text>
<text x="175.9" y="161">27</text>
<text x="222.8" y="158.5">31</text>
<text x="175.9" y="163.6">28</text>
<text x="175.9" y="166.1">36</text>
<text x="222.8" y="166.1">33</text>
<text x="175.9" y="171.2">38</text>
<text x="175.9" y="173.7">39</text>
<text x="175.9" y="168.7">37</text>
<text x="222.8" y="168.7">34</text>
<text x="175.9" y="176.3">40</text>
<text x="175.9" y="178.8">42</text>
<text x="222.8" y="176.3">49</text>
<text x="222.8" y="178.8">52</text>
<text x="175.9" y="181.4">43</text>
<text x="175.9" y="183.9">44</text>
<text x="222.8" y="181.4">53</text>
<text x="222.8" y="183.9">54</text>
<text x="175.9" y="186.4">45</text>
<text x="175.9" y="189">46</text>
<text x="175.9" y="191.5">47</text>
<text x="222.8" y="186.4">55</text>
<text x="222.8" y="189">56</text>
<text x="222.8" y="191.5">57</text>
<text x="175.9" y="194.1">48</text>
<text x="222.8" y="194.1">58</text>
<text x="200.4" y="201.3" transform="rotate(-90 200.4 201.3)">81</text>
<text x="202.9" y="201.3" transform="rotate(-90 202.9 201.3)">62</text>
</g>
<g font-size="1.8" fill="#725600">
<text x="153.8" y="101.2">HEATER-3</text>
<text x="153.8" y="96.1">HEATER-1</text>
<text x="153.8" y="98.7">HEATER-2</text>
<text x="153.8" y="103.7">HEATER-4</text>
<text x="153.8" y="106.3">HEATER-5</text>
<text x="153.8" y="108.8">HEATER-6</text>
<text x="157.2" y="111.4">FAN-1</text>
<text x="157.2" y="113.9">FAN-2</text>
<text x="157.2" y="116.4">FAN-3</text>
<text x="157.2" y="119">FAN-4</text>
<text x="157.2" y="124.1">FAN-6</text>
<text x="157.2" y="121.5">FAN-5</text>
<text x="156.1" y="126.6">TACH-1</text>
<text x="156.1" y="131.7">TACH-3</text>
<text x="156.1" y="129.1">TACH-2</text>
<text x="156.1" y="134.2">TACH-4</text>
<text x="156.1" y="136.8">TACH-5</text>
<text x="152.2" y="141.8">ENDSTOP-1</text>
<text x="156.1" y="139.3">TACH-6</text>
<text x="152.2" y="144.4">ENDSTOP-2</text>
<text x="152.2" y="146.9">ENDSTOP-3</text>
<text x="152.2" y="149.5">ENDSTOP-4</text>
<text x="152.2" y="154.5">ENDSTOP-6</text>
<text x="152.2" y="152">ENDSTOP-5</text>
<text x="152.2" y="157.1">ENDSTOP-7</text>
<text x="152.2" y="159.6">ENDSTOP-8</text>
<text x="151" y="164.7">ENDSTOP-10</text>
<text x="151" y="167.2">ENDSTOP-11</text>
<text x="152.2" y="162.2">ENDSTOP-9</text>
<text x="151" y="169.8">ENDSTOP-12</text>
<text x="155.5" y="172.3">MUX-S0</text>
<text x="150.9" y="179.9">PWM-OFFSET</text>
<text x="155.5" y="177.4">MUX-S2</text>
<text x="155.5" y="174.9">MUX-S1</text>
<text x="237.6" y="177.4">THERM-1</text>
<text x="237.6" y="179.9">THERM-2</text>
<text x="149.2" y="185">PWM-CURRENT</text>
<text x="153.5" y="182.5">PWM-GAIN</text>
<text x="237.6" y="185">THERM-4</text>
<text x="237.6" y="182.5">THERM-3</text>
<text x="152.2" y="187.6">EN-PULLUP</text>
<text x="237.6" y="187.6">THERM-5</text>
<text x="237.6" y="190.1">THERM-6</text>
<text x="146.3" y="192.6">ENDSTOP-12-DIR</text>
<text x="155.8" y="195.2">FAN-OC</text>
<text x="237.6" y="192.6">ADC</text>
<text x="237.6" y="195.2">CURRENT</text>
</g>
<g font-size="1.8" fill="#840084">
<text x="274.8" y="97.1">GND BOOT</text>
<text x="277.5" y="158.3">SWCLK</text>
<text x="287.7" y="158.1">SWDAT</text>
<text x="300.2" y="158.3">GND</text>
</g>
<g font-size="1.1" fill="#a90000">
<text x="256.3" y="152.3" transform="rotate(-90 256.3 152.3)">1</text>
<text x="258.2" y="153.4">2</text>
<text x="256.3" y="156.1" transform="rotate(-90 256.3 156.1)">3</text>
</g>
</svg>
